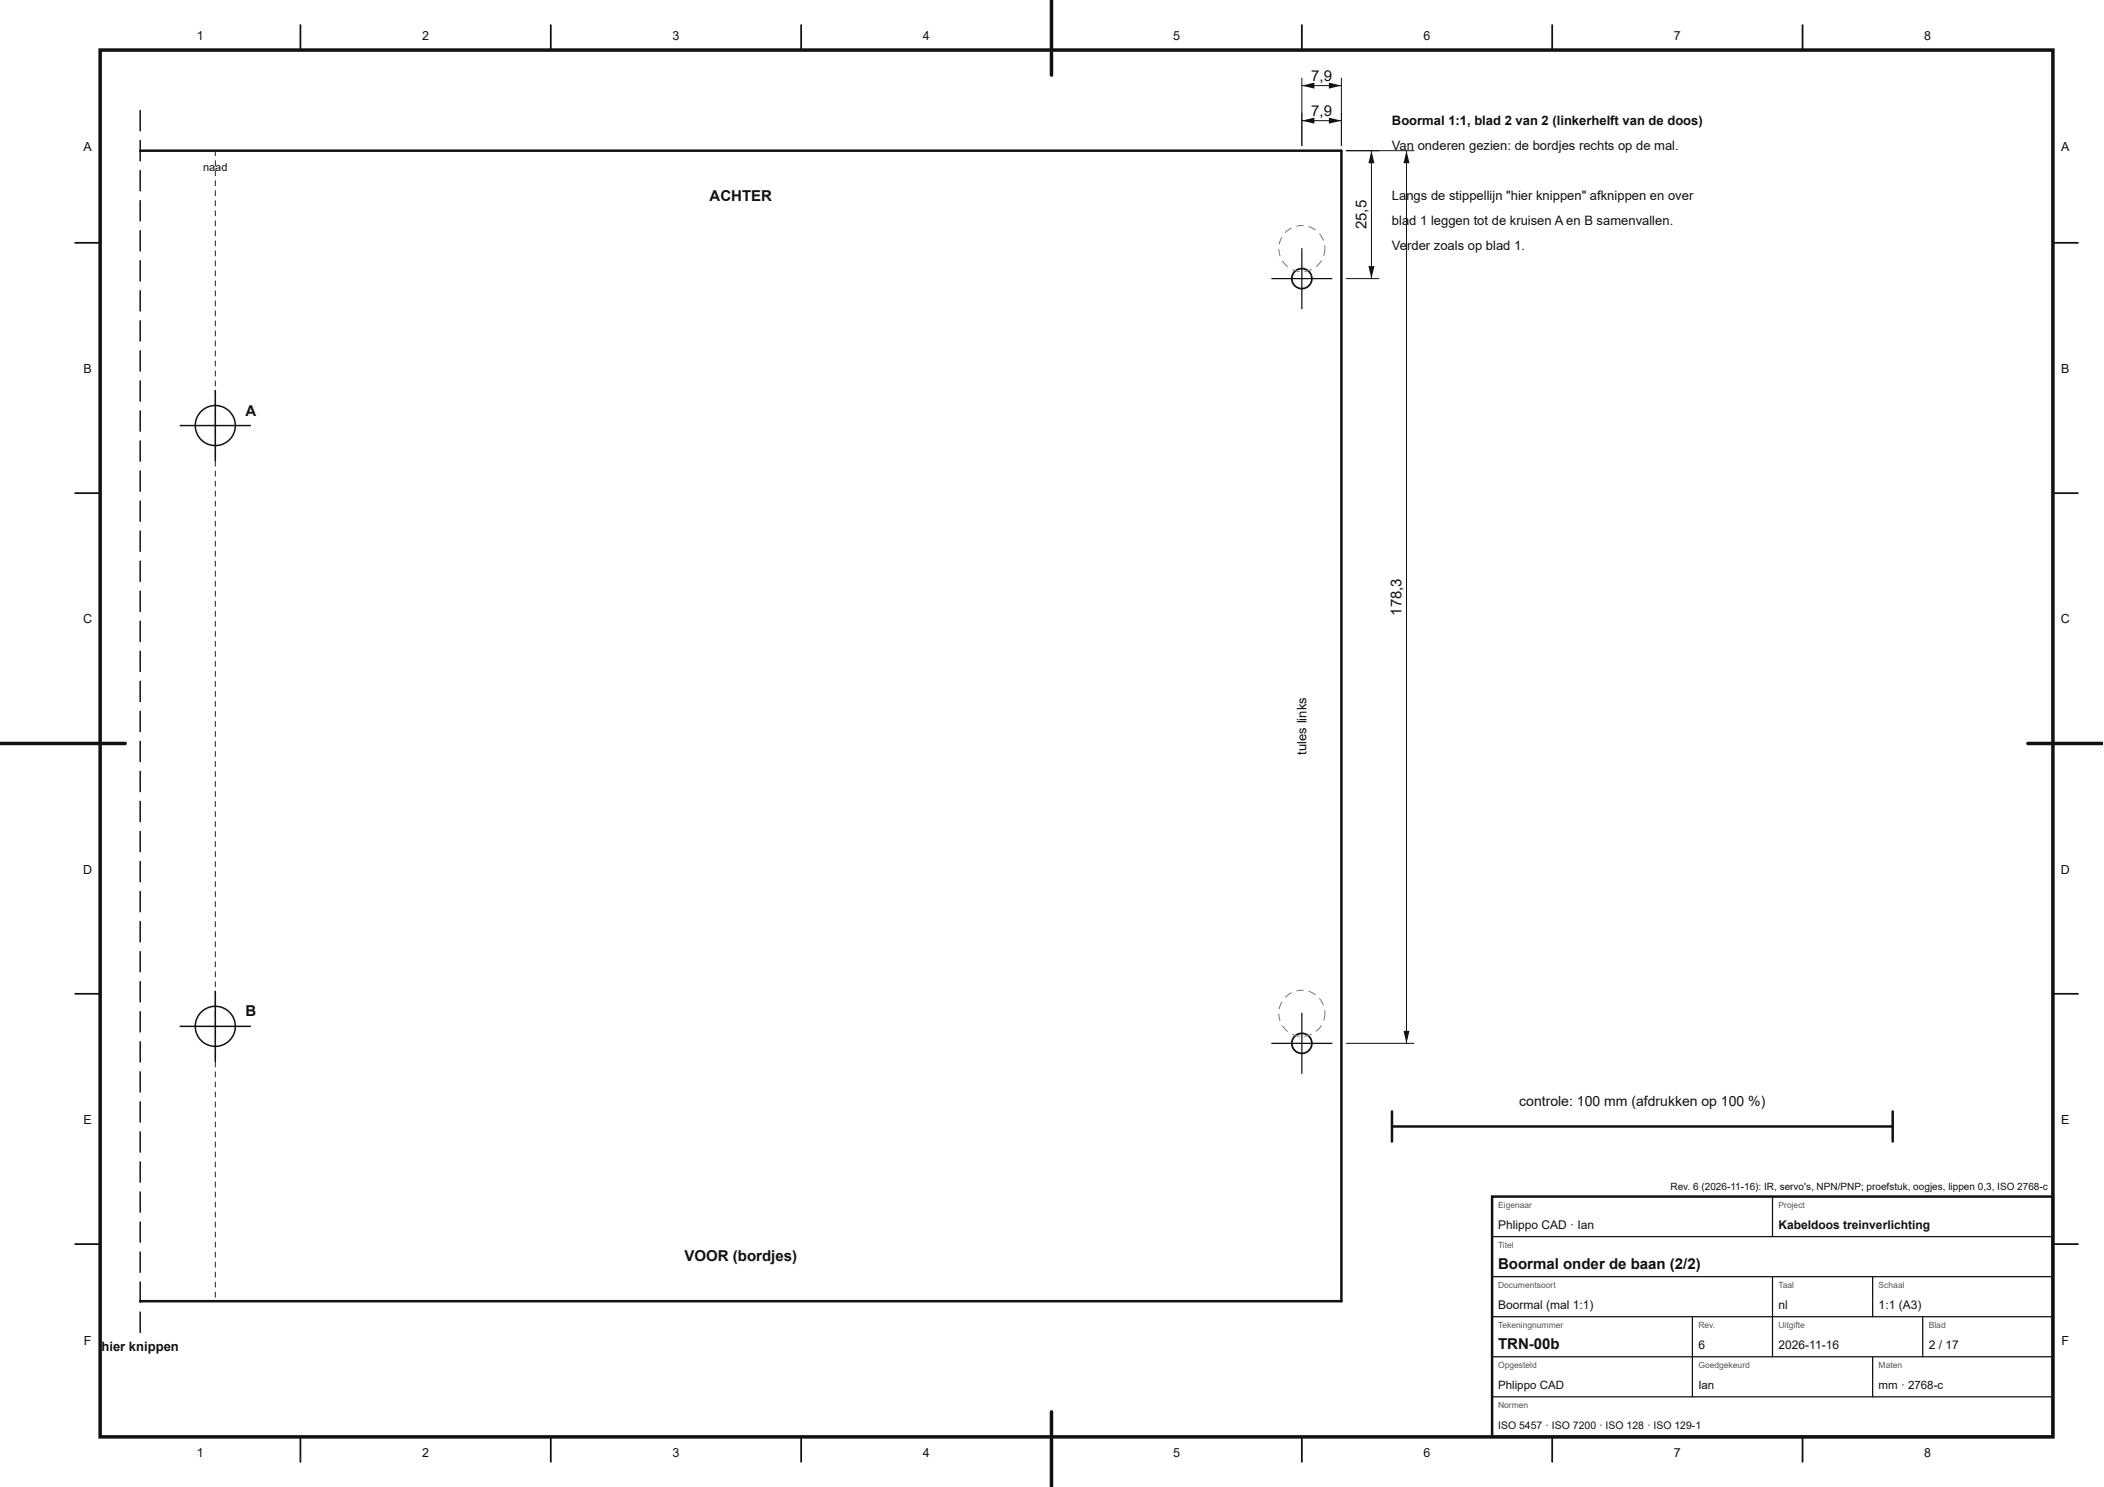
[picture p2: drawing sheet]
<svg xmlns="http://www.w3.org/2000/svg" width="420mm" height="297mm" viewBox="0 0 420 297" stroke-linecap="round" stroke-linejoin="round" font-family="sans-serif">
<path d="M28 30.1h239.9v229.8h-239.9" fill="none" stroke="#111" stroke-width=".5"/>
<g fill="#111">
<path d="M27.9 22l.2 .1v4a.15 .15 0 0 1-.1 .2 .15 .15 0 0 1-.2-.2zM27.9 28l.2 .1v4a.15 .15 0 0 1-.1 .2 .15 .15 0 0 1-.2-.2zM27.9 34l.2 .1v4a.15 .15 0 0 1-.1 .2 .15 .15 0 0 1-.2-.2zM27.9 40l.2 .1v4a.15 .15 0 0 1-.1 .2 .15 .15 0 0 1-.2-.2zM27.9 46l.2 .1v4a.15 .15 0 0 1-.1 .2 .15 .15 0 0 1-.2-.2zM27.9 52l.2 .1v4a.15 .15 0 0 1-.1 .2 .15 .15 0 0 1-.2-.2zM27.9 58l.2 .1v4a.15 .15 0 0 1-.1 .2 .15 .15 0 0 1-.2-.2zM27.9 64l.2 .1v4a.15 .15 0 0 1-.1 .2 .15 .15 0 0 1-.2-.2zM27.9 70l.2 .1v4a.15 .15 0 0 1-.1 .1 .15 .15 0 0 1-.2-.1zM27.9 76l.2 .1v4a.15 .15 0 0 1-.1 .1 .15 .15 0 0 1-.2-.1zM27.9 82l.2 .1v4a.15 .15 0 0 1-.1 .1 .15 .15 0 0 1-.2-.1zM27.9 88l.2 .1v4a.15 .15 0 0 1-.1 .1 .15 .15 0 0 1-.2-.1zM27.9 94l.2 .1v4a.15 .15 0 0 1-.1 .1 .15 .15 0 0 1-.2-.1zM27.9 100l.2 .1v4a.15 .15 0 0 1-.1 .1 .15 .15 0 0 1-.2-.1zM27.9 106l.2 .1v4a.15 .15 0 0 1-.1 .1 .15 .15 0 0 1-.2-.1zM27.9 112l.2 .1v4a.15 .15 0 0 1-.1 .1 .15 .15 0 0 1-.2-.1zM27.9 118l.2 .1v4a.15 .15 0 0 1-.1 .1 .15 .15 0 0 1-.2-.1zM27.9 124l.2 .1v4a.15 .15 0 0 1-.1 .1 .15 .15 0 0 1-.2-.1zM27.9 130l.2 .1v4a.15 .15 0 0 1-.1 .1 .15 .15 0 0 1-.2-.1zM27.9 136l.2 .1v4a.15 .15 0 0 1-.1 .1 .15 .15 0 0 1-.2-.1zM27.9 142l.2 .1v4a.15 .15 0 0 1-.1 .1 .15 .15 0 0 1-.2-.1zM27.9 148l.2 .1v4a.15 .15 0 0 1-.1 .1 .15 .15 0 0 1-.2-.1zM27.9 154l.2 .1v4a.15 .15 0 0 1-.1 .1 .15 .15 0 0 1-.2-.1zM27.9 160l.2 .1v4a.15 .15 0 0 1-.1 .1 .15 .15 0 0 1-.2-.1zM27.9 166l.2 .1v4a.15 .15 0 0 1-.1 .1 .15 .15 0 0 1-.2-.1zM27.9 172l.2 .1v4a.15 .15 0 0 1-.1 .1 .15 .15 0 0 1-.2-.1zM27.9 178l.2 .1v4a.15 .15 0 0 1-.1 .1 .15 .15 0 0 1-.2-.1zM27.9 184l.2 .1v4a.15 .15 0 0 1-.1 .1 .15 .15 0 0 1-.2-.1zM27.9 190l.2 .1v4a.15 .15 0 0 1-.1 .1 .15 .15 0 0 1-.2-.1zM27.9 196l.2 .1v4a.15 .15 0 0 1-.1 .1 .15 .15 0 0 1-.2-.1zM27.9 202l.2 .1v4a.15 .15 0 0 1-.1 .1 .15 .15 0 0 1-.2-.1zM27.9 208l.2 .1v4a.15 .15 0 0 1-.1 .1 .15 .15 0 0 1-.2-.1zM27.9 214l.2 .1v4a.15 .15 0 0 1-.1 .1 .15 .15 0 0 1-.2-.1zM27.9 220l.2 .1v4a.15 .15 0 0 1-.1 .1 .15 .15 0 0 1-.2-.1zM27.9 226l.2 .1v4a.15 .15 0 0 1-.1 .1 .15 .15 0 0 1-.2-.1zM27.9 232l.2 .1v4a.15 .15 0 0 1-.1 .1 .15 .15 0 0 1-.2-.1zM27.9 238l.2 .1v4a.15 .15 0 0 1-.1 .1 .15 .15 0 0 1-.2-.1zM27.9 244l.2 .1v4a.15 .15 0 0 1-.1 .1 .15 .15 0 0 1-.2-.1zM27.9 250l.2 .1v4a.15 .15 0 0 1-.1 .1 .15 .15 0 0 1-.2-.1zM27.9 256l.2 .1v4a.15 .15 0 0 1-.1 .1 .15 .15 0 0 1-.2-.1zM27.9 262l.2 .1v4a.15 .15 0 0 1-.1 .1 .15 .15 0 0 1-.2-.1z"/>
<path d="M42.9 30l.2 .1-.1 1.1zM42.9 32l.2 .1-.1 1.1zM42.9 34l.2 .1-.1 1.1zM42.9 36l.2 .1-.1 1.1zM42.9 38l.2 .1-.1 1.1zM42.9 40l.2 .1-.1 1.1zM42.9 42l.2 .1-.1 1.1zM42.9 44l.2 .1-.1 1.1zM42.9 46l.2 .1-.1 1.1zM42.9 48l.2 .1-.1 1.1zM42.9 50l.2 .1-.1 1.1zM42.9 52l.2 .1-.1 1.1zM42.9 54l.2 .1-.1 1.1zM42.9 56l.2 .1-.1 1.1zM42.9 58l.2 .1-.1 1.1zM42.9 60l.2 .1-.1 1.1zM42.9 62l.2 .1-.1 1.1zM42.9 64l.2 .1-.1 1.1zM42.9 66l.2 .1-.1 1.1zM42.9 68l.2 .1-.1 1.1zM42.9 70l.2 .1-.1 1.1zM42.9 72l.2 .1-.1 1.1zM42.9 74l.2 .1-.1 1.1zM42.9 76l.2 .1-.1 1.1zM42.9 78l.2 .1-.1 1.1zM42.9 80l.2 .1-.1 1.1zM42.9 82l.2 .1-.1 1.1zM42.9 84l.2 .1-.1 1.1zM42.9 86l.2 .1-.1 1.1zM42.9 88l.2 .1-.1 1.1zM42.9 90l.2 .1-.1 1.1zM42.9 92l.2 .1-.1 1.1zM42.9 94l.2 .1-.1 1.1zM42.9 96l.2 .1-.1 1.1zM42.9 98l.2 .1-.1 1.1zM42.9 100l.2 .1-.1 1.1zM42.9 102l.2 .1-.1 1.1zM42.9 104l.2 .1-.1 1.1zM42.9 106l.2 .1-.1 1.1zM42.9 108l.2 .1-.1 1.1zM42.9 110l.2 .1-.1 1.1zM42.9 112l.2 .1-.1 1.1zM42.9 114l.2 .1-.1 1.1zM42.9 116l.2 .1-.1 1.1zM42.9 118l.2 .1-.1 1.1zM42.9 120l.2 .1-.1 1.1zM42.9 122l.2 .1-.1 1.1zM42.9 124l.2 .1-.1 1.1zM42.9 126l.2 .1-.1 1.1zM42.9 128l.2 .1-.1 1.1zM42.9 130l.2 .1-.1 1.1zM42.9 132l.2 .1-.1 1.1zM42.9 134l.2 .1-.1 1.1zM42.9 136l.2 .1-.1 1.1zM42.9 138l.2 .1-.1 1.1zM42.9 140l.2 .1-.1 1.1zM42.9 142l.2 .1-.1 1.1zM42.9 144l.2 .1-.1 1.1zM42.9 146l.2 .1-.1 1.1zM42.9 148l.2 .1-.1 1.1zM42.9 150l.2 .1-.1 1.1zM42.9 152l.2 .1-.1 1.1zM42.9 154l.2 .1-.1 1.1zM42.9 156l.2 .1-.1 1.1zM42.9 158l.2 .1-.1 1.1zM42.9 160l.2 .1-.1 1.1zM42.9 162l.2 .1-.1 1.1zM42.9 164l.2 .1-.1 1.1zM42.9 166l.2 .1-.1 1.1zM42.9 168l.2 .1-.1 1.1zM42.9 170l.2 .1-.1 1.1zM42.9 172l.2 .1-.1 1.1zM42.9 174l.2 .1-.1 1.1zM42.9 176l.2 .1-.1 1.1zM42.9 178l.2 .1-.1 1.1zM42.9 180l.2 .1-.1 1.1zM42.9 182l.2 .1-.1 1.1zM42.9 184l.2 .1-.1 1.1zM42.9 186l.2 .1-.1 1.1zM42.9 188l.2 .1-.1 1.1zM42.9 190l.2 .1-.1 1.1zM42.9 192l.2 .1-.1 1.1zM42.9 194l.2 .1-.1 1.1zM42.9 196l.2 .1-.1 1.1zM42.9 198l.2 .1-.1 1.1zM42.9 200l.2 .1-.1 1.1zM42.9 202l.2 .1-.1 1.1zM42.9 204l.2 .1-.1 1.1zM42.9 206l.2 .1-.1 1.1zM42.9 208l.2 .1-.1 1.1zM42.9 210l.2 .1-.1 1.1zM42.9 212l.2 .1-.1 1.1zM42.9 214l.2 .1-.1 1.1zM42.9 216l.2 .1-.1 1.1zM42.9 218l.2 .1-.1 1.1zM42.9 220l.2 .1-.1 1.1zM42.9 222l.2 .1-.1 1.1zM42.9 224l.2 .1-.1 1.1zM42.9 226l.2 .1-.1 1.1zM42.9 228l.2 .1-.1 1.1zM42.9 230l.2 .1-.1 1.1zM42.9 232l.2 .1-.1 1.1zM42.9 234l.2 .1-.1 1.1zM42.9 236l.2 .1-.1 1.1zM42.9 238l.2 .1-.1 1.1zM42.9 240l.2 .1-.1 1.1zM42.9 242l.2 .1-.1 1.1zM42.9 244l.2 .1-.1 1.1zM42.9 246l.2 .1-.1 1.1zM42.9 248l.2 .1-.1 1.1zM42.9 250l.2 .1-.1 1.1zM42.9 252l.2 .1-.1 1.1zM42.9 254l.2 .1-.1 1.1zM42.9 256l.2 .1-.1 1.1zM42.9 258l.2 .1-.1 1.1z"/>
</g>
<g fill="none" stroke="#111" stroke-width=".3">
<path d="M43 78v14M36 85h14M43 198v14M36 205h14"/>
<circle cx="43" cy="85" r="4"/>
<circle cx="43" cy="205" r="4"/>
</g>
<circle cx="260" cy="55.7" r="2" fill="none" stroke="#111" stroke-width=".35"/>
<path d="M254 55.7h12M260 49.7v12" fill="none" stroke="#111" stroke-width=".25"/>
<path d="M263.8 52l.2 .1-.2 .3-.9 .9-.1-.1zM260.5 54.1l1.4-.4 .1 .2-1.5 .4zM258.2 53.8l1.4 .3v.2l-1.5-.4zM256 52.2l.2-.1 1.1 1.1-.2 .2zM255.3 49.7h.2l.3 1.4-.2 .1zM255.9 47.3l.2 .1-.5 1.4h-.2zM256.6 46.4l1.3-1 .1 .2-1.3 .9zM258.9 45.1l1.5-.1-.1 .2-1.4 .1zM261.3 45.1l1.5 .8-.1 .1-1.4-.7zM263.4 46.7l.2-.1 .2 .3 .6 1.1-.2 .1zM264.5 49h.2v.7l-.2 1.4h-.2l.2-1.1z" fill="#777"/>
<path d="M260 22.6v6.5M260 24.1h7.9M267.9 22.6v6.5" fill="none" stroke="#111" stroke-width=".2"/>
<g fill="#111">
<path d="M265.4 23.5l2.5 .6-2.5 .6z"/>
<path d="M260 24.1l2.5-.6v1.2z"/>
</g>
<path d="M268.9 30.1h6.5M273.9 30.1v25.6M268.9 55.7h6.5" fill="none" stroke="#111" stroke-width=".2"/>
<g fill="#111">
<path d="M273.3 53.2h1.2l-.6 2.5z"/>
<path d="M273.9 30.1l.6 2.5h-1.2z"/>
</g>
<circle cx="260" cy="208.4" r="2" fill="none" stroke="#111" stroke-width=".35"/>
<path d="M254 208.4h12M260 202.4v12" fill="none" stroke="#111" stroke-width=".25"/>
<path d="M263.8 204.7l.2 .1-.2 .4-.9 .9-.1-.2zM260.5 206.9l1.4-.4 .1 .1-1.5 .5zM258.2 206.5l1.4 .4v.2l-1.5-.4zM256 204.9l.2-.1 1.1 1.2-.2 .1zM255.3 202.5h.2l.3 1.4-.2 .1zM255.9 200l.2 .1-.5 1.4h-.2zM256.6 199.2l1.3-1 .1 .2-1.3 .9zM258.9 197.8l1.5-.1-.1 .2-1.4 .1zM261.3 197.9l1.5 .7-.1 .2-1.4-.7zM263.4 199.5l.2-.1 .2 .3 .6 1.1h-.2zM264.5 201.8h.2v.6l-.2 1.5-.2-.1 .2-1z" fill="#777"/>
<path d="M260 15.6v13.5M260 17.1h7.9M267.9 15.6v13.5" fill="none" stroke="#111" stroke-width=".2"/>
<g fill="#111">
<path d="M265.4 16.5l2.5 .6-2.5 .6z"/>
<path d="M260 17.1l2.5-.6v1.2z"/>
</g>
<path d="M268.9 30.1h13.5M280.9 30.1v178.3M268.9 208.4h13.5" fill="none" stroke="#111" stroke-width=".2"/>
<g fill="#111">
<path d="M280.3 205.9h1.2l-.6 2.5z"/>
<path d="M280.9 30.1l.6 2.5h-1.2z"/>
</g>
<path d="M278 225h100M278 222v6M298 239h112v48h-112zM378 222v6" fill="none" stroke="#111" stroke-width=".5"/>
<path d="M20 10h390v277h-390z" fill="none" stroke="#111" stroke-width=".7" stroke-linecap="butt"/>
<path d="M210 0v15M0 148.5h25M405 148.5h14.9M210 282v15" fill="none" stroke="#111" stroke-width=".7"/>
<g fill="none" stroke="#111" stroke-width=".35">
<path d="M60 5v5M110 5v5M160 5v5M210 5v5M260 5v5M310 5v5M360 5v5M15 48.5h5M410 48.5h5M15 98.5h5M410 98.5h5M15 148.5h5"/>
<path d="M410 148.5h5M15 198.5h5M410 198.5h5M15 248.5h5M410 248.5h5M60 287v5M110 287v5M160 287v5M210 287v5M260 287v5M310 287v5M360 287v5"/>
</g>
<path d="M354 239v8M298 255h112M298 247h112M354 255v16M374 255v8M298 279h112M298 271h112M298 263h112M338 263v16M374 271v8M384 263v8" fill="none" stroke="#111" stroke-width=".25"/>
<g font-size="3" fill="#111">
<text x="261.9" y="16.1">7,9</text>
<text x="261.9" y="23.1">7,9</text>
<text x="141.7" y="40.1">ACHTER</text>
<text x="272.9" y="45.8" transform="rotate(-90 272.9 45.8)">25,5</text>
<text x="49" y="83">A</text>
<text x="279.9" y="123" transform="rotate(-90 279.9 123)">178,3</text>
<text x="49" y="203">B</text>
<text x="136.7" y="251.9">VOOR (bordjes)</text>
<text x="299.2" y="253.4">Boormal onder de baan (2/2)</text>
<text x="299.2" y="269.4">TRN-00b</text>
</g>
<text font-size="2.8" fill="#111" x="303.4" y="221">controle: 100 mm (afdrukken op 100 %)</text>
<g font-size="2.6" fill="#111">
<text x="278" y="25">Boormal 1:1, blad 2 van 2 (linkerhelft van de doos)</text>
<text x="278" y="30">Van onderen gezien: de bordjes rechts op de mal.</text>
<text x="278" y="40">Langs de stippellijn &quot;hier knippen&quot; afknippen en over</text>
<text x="278" y="45">bla</text>
<text x="281.5" y="45">d 1 leggen tot de kruisen A en B samenvallen.</text>
<text x="278" y="50">Ve</text>
<text x="281" y="50">rder zoals op blad 1.</text>
<text x="260.9" y="150.7" transform="rotate(-90 260.9 150.7)">tules links</text>
<text x="20.3" y="269.9">hier knippen</text>
</g>
<g font-size="2.5" fill="#111">
<text x="39.3" y="8">1</text>
<text x="84.3" y="8">2</text>
<text x="134.3" y="8">3</text>
<text x="184.3" y="8">4</text>
<text x="234.3" y="8">5</text>
<text x="284.3" y="8">6</text>
<text x="334.3" y="8">7</text>
<text x="384.3" y="8">8</text>
<text x="16.7" y="30.2">A</text>
<text x="411.7" y="30.2">A</text>
<text x="16.7" y="74.5">B</text>
<text x="411.7" y="74.5">B</text>
<text x="16.6" y="124.5">C</text>
<text x="411.6" y="124.5">C</text>
<text x="16.6" y="174.5">D</text>
<text x="411.6" y="174.5">D</text>
<text x="16.7" y="224.5">E</text>
<text x="411.7" y="224.5">E</text>
<text x="16.7" y="268.7">F</text>
<text x="411.7" y="268.7">F</text>
<text x="39.3" y="291">1</text>
<text x="84.3" y="291">2</text>
<text x="134.3" y="291">3</text>
<text x="184.3" y="291">4</text>
<text x="234.3" y="291">5</text>
<text x="284.3" y="291">6</text>
<text x="334.3" y="291">7</text>
<text x="384.3" y="291">8</text>
</g>
<g font-size="2.4" fill="#111">
<text x="299.2" y="245.4">Phlippo CAD · Ian</text>
<text x="355.2" y="245.4">Kabeldoos treinverlichting</text>
<text x="299.2" y="261.4">Boormal (mal 1:1)</text>
<text x="355.2" y="261.4">nl</text>
<text x="375.2" y="261.4">1:1 (A3)</text>
<text x="339.2" y="269.4">6</text>
<text x="355.2" y="269.4">2026-11-16</text>
<text x="385.2" y="269.4">2 / 17</text>
</g>
<g font-size="2.3" fill="#111">
<text x="299.2" y="277.4">Phlippo CAD</text>
<text x="339.2" y="277.4">Ian</text>
<text x="375.2" y="277.4">mm · 2768-c</text>
</g>
<text font-size="2.2" fill="#111" x="40.6" y="34.1">naad</text>
<text font-size="2.1" fill="#111" x="299.2" y="285.4">ISO 5457 · ISO 7200 · ISO 128 · ISO 129-1</text>
<text font-size="2" fill="#111" x="333.6" y="237.6">Rev. 6 (2026-11-16): IR, servo's, NPN/PNP; proefstuk, oogjes, lippen 0,3, ISO 2768-c</text>
<g font-size="1.7" fill="#555">
<text x="299.2" y="241.2">Eigenaar</text>
<text x="355.2" y="241.2">Project</text>
<text x="299.2" y="249.2">Titel</text>
<text x="299.2" y="257.2">Documentsoort</text>
<text x="355.2" y="257.2">Taal</text>
<text x="375.2" y="257.2">Schaal</text>
<text x="299.2" y="265.2">Tekeningnummer</text>
<text x="339.2" y="265.2">Rev.</text>
<text x="355.2" y="265.2">Uitgifte</text>
<text x="385.2" y="265.2">Blad</text>
<text x="299.2" y="273.2">Opgesteld</text>
<text x="339.2" y="273.2">Goedgekeurd</text>
<text x="375.2" y="273.2">Maten</text>
<text x="299.2" y="281.2">Normen</text>
</g>
</svg>
